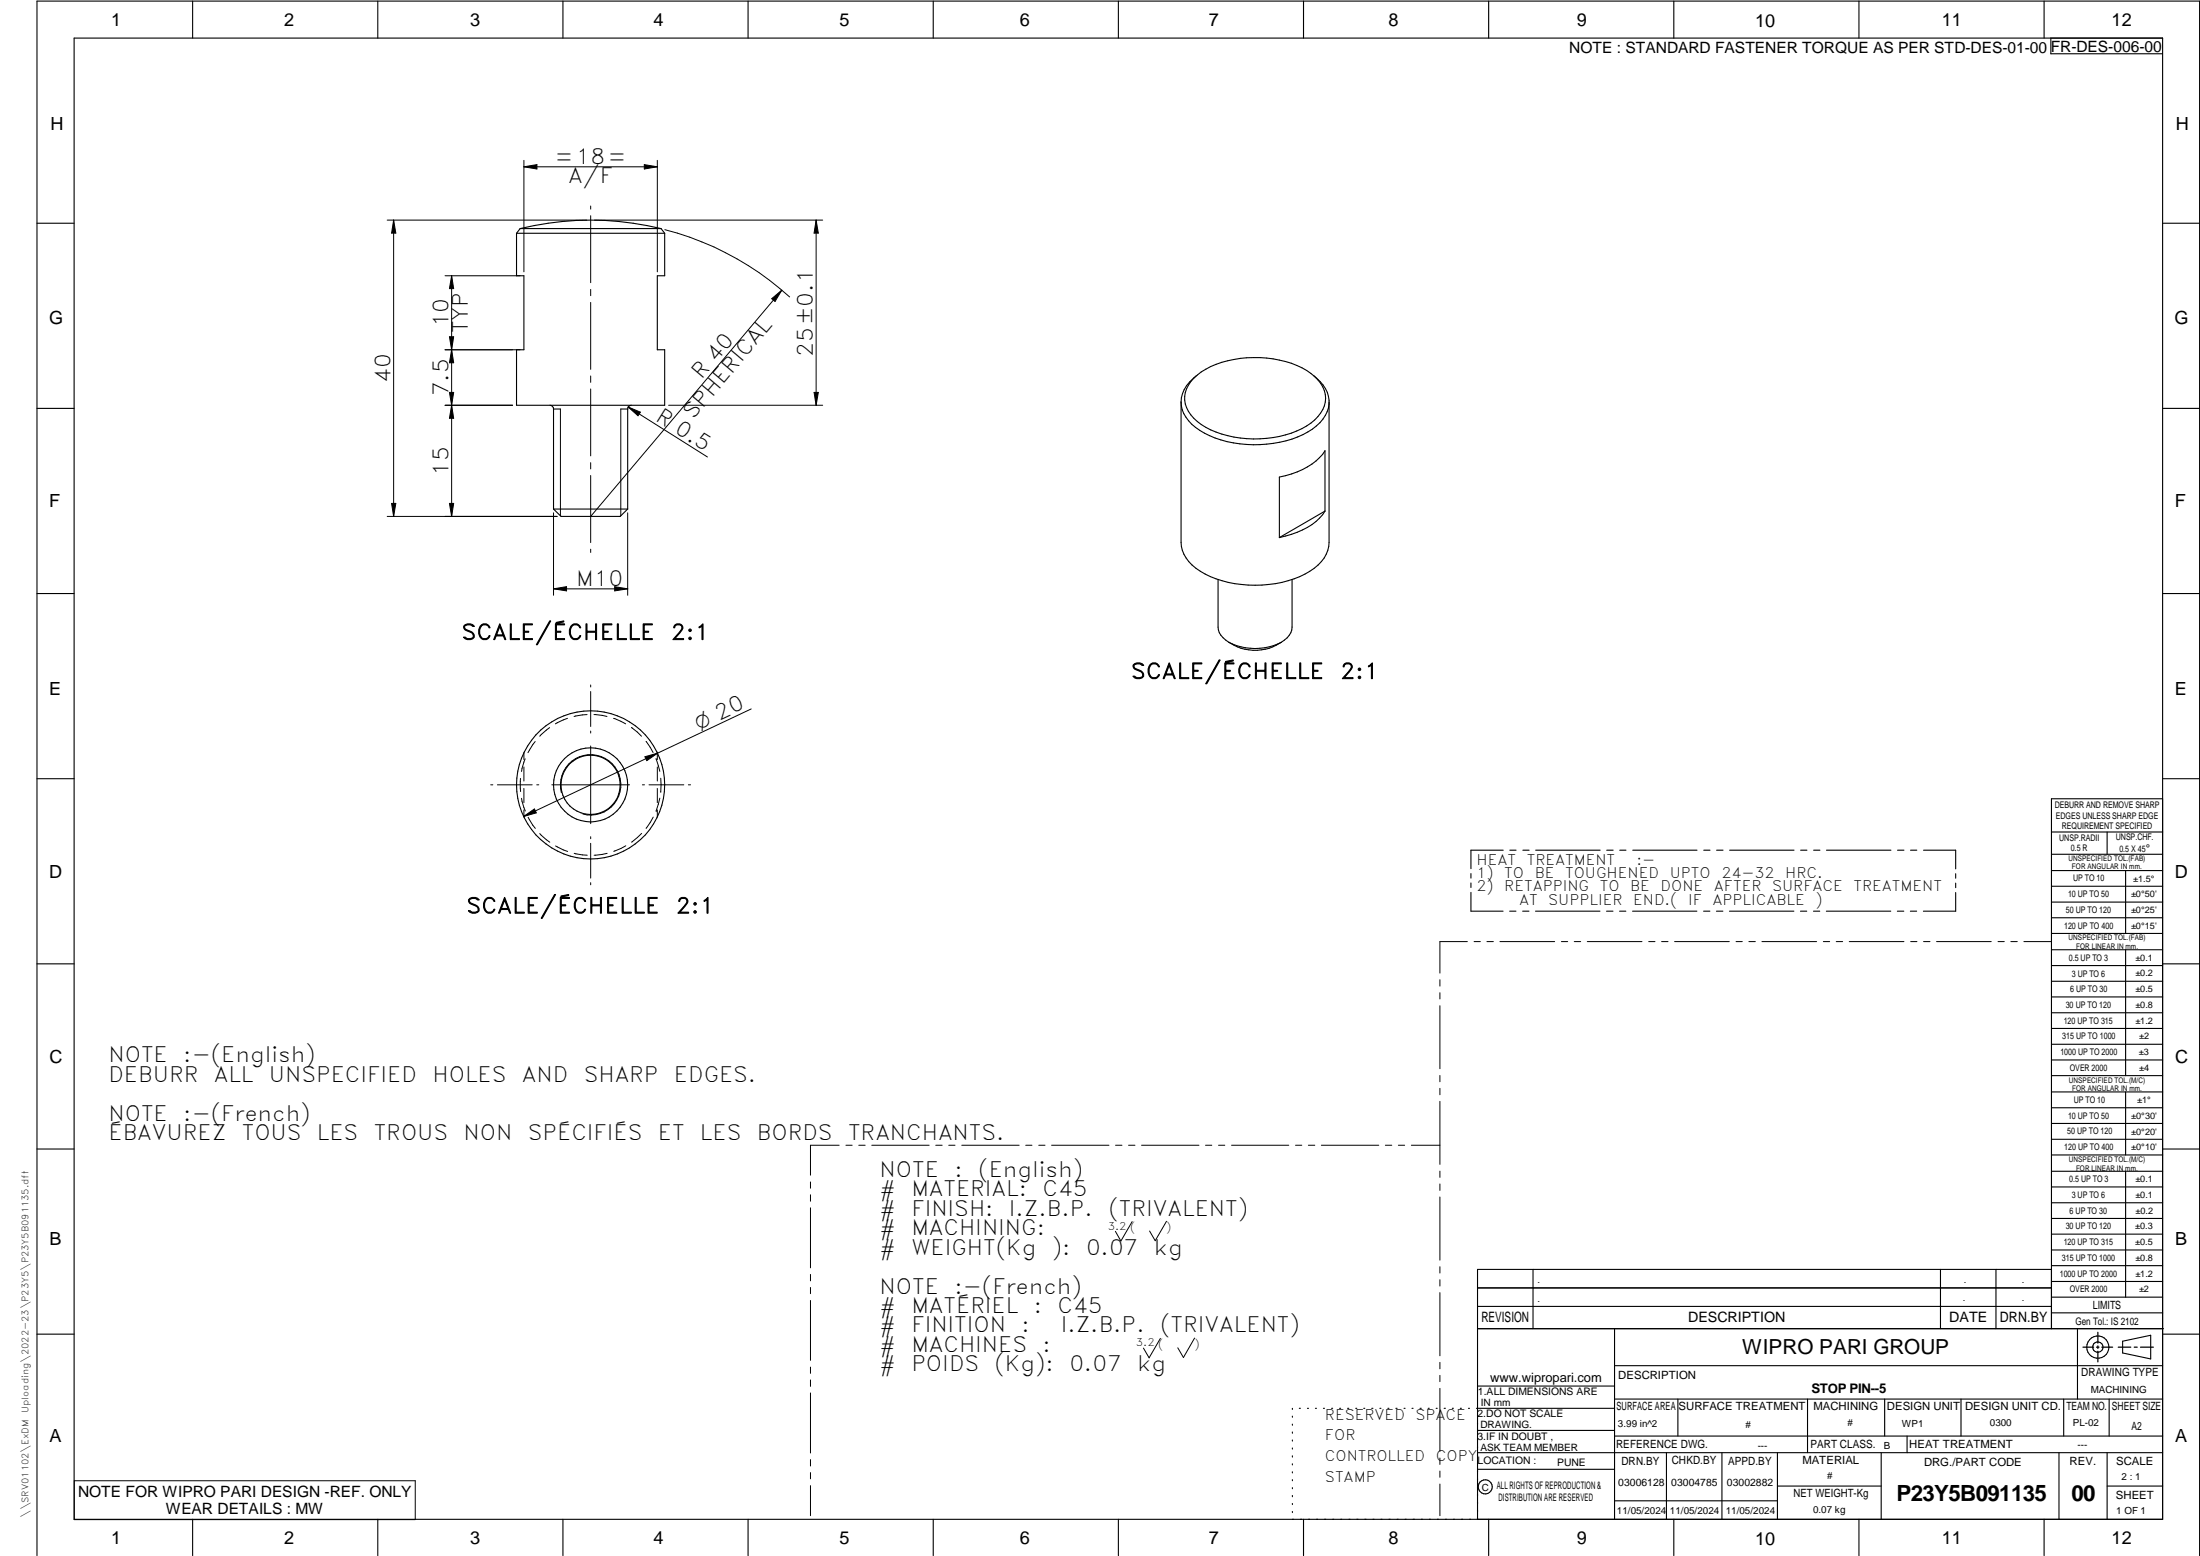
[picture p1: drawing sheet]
<svg xmlns="http://www.w3.org/2000/svg" width="594mm" height="420mm" viewBox="0 0 594 420" stroke-linecap="round" stroke-linejoin="round" font-family="sans-serif">
<g fill="none" stroke="#000" stroke-width=".3">
<path d="M20 10.3h564v400h-564zM52 .3v10M102 .3v10M152 .3v10M202 .3v10M252 .3v10M302 .3v10M352 .3v10M402 .3v10M452 .3v10M502 .3v10M552 .3v10"/>
<path d="M553.8 10.3v4.2h30.2M10 60.3h10M139.5 63h40M139.5 63v11.5h2v19.9h-2v15h40v-15h-2v-19.9h2v-11.5M140.5 61.7l-1 1.3M140.5 61.7h38M178.5 61.7a80.3 80.3 0 0 0-38 0M178.5 61.7l1 1.3M584 60.3h10M10 110.3h10M148.5 109.4a1.01 1.01 0 0 1 1 1M149.5 110.4v27.1"/>
<path d="M149.5 110.4h1.8M167.6 110.4h1.9M169.5 110.4v27.1M170.5 109.4a1.01 1.01 0 0 0-1 1M318.9 108.5a9.6 9.6 0 0 0 5.1 7.7 31.1 31.1 0 0 0 24.9 2.4 15 15 0 0 0 9.5-7.4l.5-2.1M322.4 102.1a22.7 22.7 0 0 1 14.3-5.5 27.7 27.7 0 0 1 17.3 4.2 7.9 7.9 0 0 1 3.6 8.8 12.4 12.4 0 0 1-7.4 6.8 29.5 29.5 0 0 1-25.8-1.8 8.4 8.4 0 0 1-4.3-8.6 9.3 9.3 0 0 1 2.3-3.9zM323.1 101.4a9.4 9.4 0 0 0-4.2 7.1M354.7 101.4a9.8 9.8 0 0 1 4.2 6.7v38.4a9.4 9.4 0 0 1-5.2 7.8 30.9 30.9 0 0 1-29.6 0 9.7 9.7 0 0 1-5.2-7.8v-38M584 110.3h10M149.5 137.5h20M149.5 137.5l2 1.9h16l2-1.9M357.8 138a15.7 15.7 0 0 1-9 6.3l-3.3 .9"/>
<path d="M357.8 138v-16.3a18.5 18.5 0 0 1-12.3 7.1v16.4M357.8 138l-12.3 7.2M328.9 156.5v12.8a5.1 5.1 0 0 0 2.9 4.1M348.9 156.5v12.8a5.1 5.1 0 0 1-2.9 4.1M10 160.3h10M331.8 173.4a15.6 15.6 0 0 0 14.2 0M346 173.4a12.6 12.6 0 0 1-14.2 0M584 160.3h10M10 210.3h10M584 215.7h-30v143.1M584 210.3h10M397.2 235.9v1.2"/>
<path d="M397.2 238.4v1.2M405.9 229.6h-8.7v5M407.7 229.6h1.7M411.2 229.6h1.7M414.7 229.6h17.4M433.9 229.6h1.7M437.4 229.6h1.7M440.9 229.6h17.4M460.1 229.6h1.7M463.5 229.6h1.8M467.1 229.6h17.4M486.2 229.6h1.7"/>
<path d="M489.7 229.6h1.7M493.2 229.6h17.4M512.4 229.6h1.7M515.9 229.6h1.7M519.4 229.6h8.7v5M528.1 235.9v1.3M528.1 238.5v1.2M554 224.7h30M554 230.7h30M554 235.1h30M554 239.3h30M569 224.7v6"/>
<path d="M574 235.1v17M397.2 241v5h8.7M407.7 246h1.7M411.2 246h1.7M414.6 246h17.4M433.8 246h1.8M437.3 246h1.7M440.9 246h17.3M460 246h1.7M463.5 246h1.7M467 246h17.4M486.2 246h1.7"/>
<path d="M489.7 246h1.7M493.2 246h17.4M512.4 246h1.7M515.9 246h1.7M528.1 241v5h-8.7M554 243.6h30M554 247.8h30M554 252.1h30M554 256.5h30M574 256.5v33.9M10 260.3h10M554 260.7h30"/>
<path d="M554 265h30M554 269.2h30M554 273.5h30M554 277.7h30M584 260.3h10M554 282h30M554 286.2h30M554 290.4h30M554 294.9h30M554 299.1h30M574 294.9v17M10 310.3h10"/>
<path d="M554 303.4h30M554 307.6h30M554 311.9h30M554 316.3h30M574 316.3v34M584 310.3h10M554 320.5h30M554 324.8h30M554 329h30M554 333.2h30M554 337.5h30M399 358.8h185.2"/>
<path d="M399 352.8h155M399 347.8h155M414 342.8v16M436 358.8v51.5M524 342.8v16M539 342.8v16M554 341.8h30M554 346h30M554 350.3h30M554 354.5h30M554 342.8h-155v67.5M561 358.8v19"/>
<path d="M10 360.3h10M399 374.3h37M436 377.8h148M453.1 377.8v10M488.1 377.8v14.5M508.9 377.8v10M529.5 377.8v10M557.3 377.8v10M569.5 377.8v10M573.2 362.2l7.6-1.6v6.3l-7.6-1.6zM584 368.8h-148M584 360.3h10"/>
<path d="M349 380.3v.3M349 382.4v.3M349 384.6v.3M349 386.7v.3M349 388.8v.3M349 391v.3M349 393.1v.3M349 395.3v.3M349 397.4v.3M349 399.5v.3M350.9 380.3h.2M353.1 380.3h.2"/>
<path d="M355.2 380.3h.3M357.4 380.3h.3M359.6 380.3h.3M361.7 380.3h.3M363.9 380.3h.3M366.1 380.3h.3M368.3 380.3h.2M370.4 380.3h.3M372.6 380.3h.3M374.8 380.3h.3M376.9 380.3h.4M379.1 380.3h.3"/>
<path d="M381.3 380.3h.3M383.4 380.3h.4M385.6 380.3h.3M387.8 380.3h.3M390 380.3h.3M392.2 380.3h.3M394.3 380.3h.3M396.5 380.3h.3M398.7 380.3h37.3M399 396.7h37M399 392.3h185M399 386.2h37"/>
<path d="M436 387.8h148M450 392.3v18M465 392.3v18M480 392.3v18M508 392.3v18M515 387.8v4.5M556 392.3v18M569 392.3v18M52 410.3v9.7M102 410.3v9.7M152 410.3v9.7M202 410.3v9.7"/>
<path d="M252 410.3v9.7M302 410.3v9.7M349 401.7v.3M349 403.8v.4M349 406v.3M349 408.1v.3M352 410.3v9.7M402 410.3v9.7M436 405.3h44M452 410.3v9.7M480 401.3h28M502 410.3v9.7"/>
<path d="M552 410.3v9.7M569 401.3h15M10 420v-419.7h584v419.7"/>
<circle cx="159.5" cy="211.9" r="8"/>
<circle cx="159.5" cy="211.9" r="10"/>
<circle cx="159.5" cy="211.9" r="20"/>
<circle cx="566.5" cy="363.7" r="1.39"/>
<circle cx="566.5" cy="363.8" r="3"/>
<circle cx="401.1" cy="401.5" r="1.9"/>
</g>
<g fill="none" stroke="#000" stroke-width=".27">
<path d="M104.6 59.4h53.8M106.3 59.4v80M106.3 59.4l.6 3.5h-1.2zM141.5 43.3v30.1M141.5 45l3.5-.6v1.2zM141.5 45h36M159.5 55.6v.9M159.5 58.3v18M160.5 59.4h61.7M174 44.4l3.5 .6-3.5 .6zM177.5 43.3v30.1M220.4 59.4l.6 3.5h-1.2z"/>
<path d="M220.4 59.4v50M120.2 74.5h20.3M122 74.5v64.9M122 74.5l.5 3.4h-1.1zM159.5 78.1v1.7M179.5 62a80.3 80.3 0 0 1 33.7 18.2M211.1 78.4l-51.6 61M120.2 94.4h20.3M121.4 90.9h1.1l-.5 3.5zM122 94.4l.5 3.6h-1.1zM159.5 81.7v18M208.4 80.6l2.7-2.2-1.8 3z"/>
<path d="M120.2 109.4h18.2M121.4 106h1.1l-.5 3.4zM122 109.4l.5 3.5h-1.1zM151.3 110.4v28.9M159.5 101.5v1.8M159.5 105v18.1M167.6 110.4v28.9M169.6 109.9l21.4 13.5M169.6 109.9l3.3 1.4-.6 1zM180.5 109.4h41.7M219.8 106h1.2l-.6 3.4zM104.6 139.4h45.8"/>
<path d="M105.7 135.9h1.2l-.6 3.5zM121.4 135.9h1.1l-.5 3.5zM149.5 138.5v22.2M159.5 124.9v1.7M159.5 128.4v18.1M169.5 138.5v22.2M149.5 159h20M149.5 159l3.5-.6v1.2zM159.5 148.3v.9M166 158.4l3.5 .6-3.5 .6zM148.4 196.5l-2.7 2.3M153.2 194l-3.2 1.5"/>
<path d="M158.5 193l-3.5 .5M159.5 185v.5M159.5 186.7v9.5M159.5 197.4v.6M160.4 193l3.5 .5M165.7 194l3.2 1.5M170.5 196.4l2.7 2.4M202.9 191.4l-61.5 29.1M132.5 211.9h.6M134.3 211.9h9.4M140.5 210.2l.1 3.5M140.8 215.6l1.1 3.4"/>
<path d="M141.5 203.2v1.9M141.5 207.1v3.8M141.5 212.9v3.8M141.5 218.7v1.9M141.8 204.9l-1 3.4M144.5 200.2l-1.9 3M144.9 211.9h.6M149 211.9h21M151.6 214a8.2 8.2 0 0 1 7.1-10.2 8.2 8.2 0 0 1 8.9 8.8 8.2 8.2 0 0 1-10.2 7.2M159.5 201.4v21M173.5 211.9h.5M174.2 204.3l3.4-.9-2.9 2z"/>
<path d="M174.4 200.2l2 3M175.3 211.9h9.4M177.2 204.9l1 3.4M177.2 218.9h.1M177.5 203.2v1.9M177.5 207.1v3.8M177.5 212.9v3.8M177.5 218.7v1.9M178.2 215.5l-1 3.4M178.4 213.7h.1M178.4 210.1v3.6M185.9 211.9h.6"/>
<path d="M141.4 220.5l2.9-2.1 .5 1.1zM142.6 220.7l2 3M145.7 225.1l2.8 2.3M150 228.4l3.3 1.5M155.1 230.4l3.5 .5M159.5 225.9v.6M159.5 227.7v9.4M159.5 238.3v.6M164 230.4l-3.6 .5M169 228.4l-3.3 1.5M173.3 225l-2.7 2.4M176.4 220.6l-2 3"/>
<path d="M396.2 254.3h-7.4v8.5M398.1 254.3h1.6M401.5 254.3h1.8M405 254.3h14.8M421.6 254.3h1.7M425.1 254.3h1.7M428.6 254.3h14.8M445.2 254.3h1.7M448.7 254.3h1.7M452.2 254.3h14.8M468.8 254.3h1.7M472.3 254.3h1.7"/>
<path d="M475.8 254.3h14.8M492.4 254.3h1.7M495.8 254.3h1.8M499.4 254.3h14.7M516 254.3h1.6M519.4 254.3h1.8M522.9 254.3h14.8M539.5 254.3h1.7M543 254.3h1.7M546.5 254.3h7.4M388.8 264.5v1.8M388.8 268.1v1.6"/>
<path d="M388.8 271.6v17M388.8 290.4v1.7M388.8 293.9v1.7M388.8 297.4v17M218.9 319.2v1.6M226.6 309.2h-7.7v8.1M228.4 309.2h1.7M231.9 309.2h1.7M235.4 309.2h15.5M252.7 309.2h1.7M256.2 309.2h1.7M259.7 309.2h15.5"/>
<path d="M277 309.2h1.7M280.5 309.2h1.7M284 309.2h15.5M301.2 309.2h1.8M304.8 309.2h1.7M308.3 309.2h15.5M325.5 309.2h1.7M329.1 309.2h1.6M332.6 309.2h15.4M349.8 309.2h1.7M353.3 309.2h1.7M356.8 309.2h15.5"/>
<path d="M374.1 309.2h1.7M377.6 309.2h1.7M381.1 309.2h7.7M388.8 316.2v1.7M388.8 319.7v1.7M218.9 322.6v1.8M218.9 326.1v16.2M305.7 329.9l-3 5.2-1.5-2.6M315 329.8l-3.1 5.2-1.5-2.6M388.8 323.2v17.1M218.9 344.1v1.8M218.9 347.6v1.7"/>
<path d="M218.9 351.2v16.1M388.8 342.1v1.6M388.8 345.6v1.7M388.8 349v17.1M218.9 369.1v1.7M218.9 372.6v1.8M218.9 376.1v16.2M313.3 361.4l-3 5.2-1.5-2.6M322.6 361.3l-3 5.3-1.6-2.7M388.8 367.9v1.7M388.8 371.4v1.7M388.8 374.9v17"/>
<path d="M20.1 399.8h92v10.5h-92zM218.9 394.1v1.8M218.9 397.6v1.7M388.8 393.7v1.7M388.8 397.2v1.7M218.9 401.2v8.1M388.8 400.7v8.6"/>
</g>
<path d="M566.5 359.7v3M562.5 363.8h2.9M566.1 363.8h.7M566.5 363.4v.7M566.5 364.9v2.8M567.6 363.8h2.9M572 363.8h3.4M576.3 363.8h.8M578 363.8h3.5" fill="none" stroke="#000" stroke-width=".34"/>
<g fill="#000">
<path d="M141.5 45l3.5-.6v1.2zM174 44.4l3.5 .6-3.5 .6zM106.3 59.4l.6 3.5h-1.2zM122 74.5l.5 3.4h-1.1zM220.4 59.4l.6 3.5h-1.2zM122 94.4l.5 3.6h-1.1zM121.4 90.9h1.1l-.5 3.5zM208.4 80.6l2.7-2.2-1.8 3zM121.4 106h1.1l-.5 3.4zM122 109.4l.5 3.5h-1.1zM169.6 109.9l3.3 1.4-.6 1zM219.8 106h1.2l-.6 3.4z"/>
<path d="M105.7 135.9h1.2l-.6 3.5zM121.4 135.9h1.1l-.5 3.5zM149.5 159l3.5-.6v1.2zM166 158.4l3.5 .6-3.5 .6zM141.4 220.5l2.9-2.1 .5 1.1zM174.2 204.3l3.4-.9-2.9 2z"/>
</g>
<g font-size="6">
<text x="512.1" y="405.2">P23Y5B091135</text>
<text x="559.4" y="405.2">00</text>
</g>
<g font-size="5.7">
<text x="149.9" y="44.2">=18=</text>
<text x="153.4" y="49.4">A/F</text>
<text x="121.1" y="88.4" transform="rotate(-90 121.1 88.4)">10</text>
<text x="126.3" y="90" transform="rotate(-90 126.3 90)">TYP</text>
<text x="219.5" y="96.3" transform="rotate(-90 219.5 96.3)">25±0.1</text>
<text x="105.4" y="103.4" transform="rotate(-90 105.4 103.4)">40</text>
<text x="121.1" y="107" transform="rotate(-90 121.1 107)">7.5</text>
<text x="189.4" y="102.6" transform="rotate(-50 189.4 102.6)">R 40</text>
<text x="176.8" y="113.4" transform="rotate(32 176.8 113.4)">R 0.5</text>
<text x="187.1" y="113.5" transform="rotate(-50 187.1 113.5)">SPHERICAL</text>
<text x="121.1" y="128.4" transform="rotate(-90 121.1 128.4)">15</text>
<text x="155.6" y="158.1">M10</text>
<text x="124.6" y="172.7">SCALE/ÉCHELLE</text>
<text x="181.2" y="172.7">2:1</text>
<text x="305.4" y="183.3">SCALE/ÉCHELLE</text>
<text x="361.9" y="183.3">2:1</text>
<text x="125.9" y="246.6">SCALE/ÉCHELLE</text>
<text x="182.5" y="246.6">2:1</text>
<text x="29.3" y="286.9">NOTE</text>
<text x="49.5" y="286.9">:-(English)</text>
<text x="29.3" y="292.1">DEBURR</text>
<text x="57.7" y="292.1">ALL</text>
<text x="72.6" y="292.1">UNSPECIFIED</text>
<text x="116.8" y="292.1">HOLES</text>
<text x="140.9" y="292.1">AND</text>
<text x="157.6" y="292.1">SHARP</text>
<text x="182" y="292.1">EDGES.</text>
<text x="29.3" y="302.6">NOTE</text>
<text x="49.5" y="302.6">:-(French)</text>
<text x="29.3" y="307.8">ÉBAVUREZ</text>
<text x="65.3" y="307.8">TOUS</text>
<text x="85.6" y="307.8">LES</text>
<text x="100.9" y="307.8">TROUS</text>
<text x="125.2" y="307.8">NON</text>
<text x="142.6" y="307.8">SPÉCIFIÉS</text>
<text x="177.6" y="307.8">ET</text>
<text x="189" y="307.8">LES</text>
<text x="204.4" y="307.8">BORDS</text>
<text x="229" y="307.8">TRANCHANTS.</text>
<text x="237.5" y="317.8">NOTE</text>
<text x="257.7" y="317.8">:</text>
<text x="264.1" y="317.8">(English)</text>
<text x="237.5" y="323">#</text>
<text x="246.1" y="323">MATERIAL:</text>
<text x="281.5" y="323">C45</text>
<text x="237.5" y="328.3">#</text>
<text x="246.1" y="328.3">FINISH:</text>
<text x="272.4" y="328.3">I.Z.B.P.</text>
<text x="299.3" y="328.3">(TRIVALENT)</text>
<text x="237.5" y="333.5">#</text>
<text x="246.1" y="333.5">MACHINING:</text>
<text x="237.5" y="338.8">#</text>
<text x="246.1" y="338.8">WEIGHT(Kg</text>
<text x="284" y="338.8">):</text>
<text x="293.3" y="338.8">0.07</text>
<text x="311.6" y="338.8">kg</text>
<text x="237.5" y="349.3">NOTE</text>
<text x="257.7" y="349.3">:-(French)</text>
<text x="237.5" y="354.5">#</text>
<text x="237.5" y="359.8">#</text>
<text x="246.1" y="354.5">MATÉRIEL</text>
<text x="246.1" y="359.8">FINITION</text>
<text x="275.8" y="359.8">:</text>
<text x="279.2" y="354.5">:</text>
<text x="285.6" y="354.5">C45</text>
<text x="286.4" y="359.8">I.Z.B.P.</text>
<text x="313.3" y="359.8">(TRIVALENT)</text>
<text x="237.5" y="365">#</text>
<text x="246.1" y="365">MACHINES</text>
<text x="281.5" y="365">:</text>
<text x="237.5" y="370.3">#</text>
<text x="246.1" y="370.3">POIDS</text>
<text x="268.5" y="370.3">(Kg):</text>
<text x="288.8" y="370.3">0.07</text>
<text x="307.1" y="370.3">kg</text>
</g>
<text font-size="5.6" x="470.5" y="365.5">WIPRO PARI GROUP</text>
<text font-size="5.4" x="188.7" y="197.1" transform="rotate(-25 188.7 197.1)">O 20</text>
<g font-size="4.9">
<text x="30" y="6.9">1</text>
<text x="76.7" y="6.9">2</text>
<text x="127" y="6.9">3</text>
<text x="176.5" y="6.9">4</text>
<text x="226.7" y="6.9">5</text>
<text x="275.4" y="6.9">6</text>
<text x="326.4" y="6.9">7</text>
<text x="375" y="6.9">8</text>
<text x="425.8" y="6.9">9</text>
<text x="473.9" y="7.3">10</text>
<text x="524.3" y="6.9">11</text>
<text x="570.2" y="6.9">12</text>
<text x="13.6" y="35.1">H</text>
<text x="587.6" y="35.1">H</text>
<text x="13.2" y="87.5">G</text>
<text x="587.2" y="87.5">G</text>
<text x="13.2" y="137">F</text>
<text x="587.2" y="137">F</text>
<text x="13.2" y="187.6">E</text>
<text x="587.2" y="187.6">E</text>
<text x="13.2" y="237">D</text>
<text x="587.2" y="237">D</text>
<text x="13.4" y="287.1">C</text>
<text x="587.4" y="287.1">C</text>
<text x="13.4" y="336.2">B</text>
<text x="587.4" y="336.2">B</text>
<text x="13.4" y="389.3">A</text>
<text x="587.4" y="389.3">A</text>
<text x="30" y="416.9">1</text>
<text x="76.7" y="416.9">2</text>
<text x="127" y="416.9">3</text>
<text x="176.5" y="416.9">4</text>
<text x="226.7" y="416.9">5</text>
<text x="275.4" y="416.9">6</text>
<text x="326.4" y="416.9">7</text>
<text x="375" y="416.9">8</text>
<text x="425.8" y="416.9">9</text>
<text x="473.9" y="417.3">10</text>
<text x="524.3" y="416.9">11</text>
<text x="570.2" y="416.9">12</text>
</g>
<g font-size="4.2">
<text x="423.7" y="14.3">NOTE : STANDARD FASTENER TORQUE AS PER STD-DES-01-00</text>
<text x="553.8" y="14">FR-DES-006-00</text>
<text x="21.1" y="404.3">NOTE FOR WIPRO PARI DESIGN -REF. ONLY</text>
<text x="44.8" y="408.8">WEAR DETAILS : MW</text>
</g>
<g font-size="3.9">
<text x="398.7" y="233.5">HEAT</text>
<text x="412.3" y="233.5">TREATMENT</text>
<text x="441.9" y="233.5">:-</text>
<text x="398.7" y="237.1">1)</text>
<text x="406.2" y="237.1">TO</text>
<text x="414.4" y="237.1">BE</text>
<text x="422.6" y="237.1">TOUGHENED</text>
<text x="450.9" y="237.1">UPTO</text>
<text x="464.8" y="237.1">24-32</text>
<text x="482.1" y="237.1">HRC.</text>
<text x="398.7" y="240.7">2)</text>
<text x="406.2" y="240.7">RETAPPING</text>
<text x="410.2" y="244.3">AT</text>
<text x="418.1" y="244.3">SUPPLIER</text>
<text x="432" y="240.7">TO</text>
<text x="440.2" y="240.7">BE</text>
<text x="441" y="244.3">END.(</text>
<text x="448.4" y="240.7">DONE</text>
<text x="455.9" y="244.3">IF</text>
<text x="462.4" y="244.3">APPLICABLE</text>
<text x="462.8" y="240.7">AFTER</text>
<text x="478.5" y="240.7">SURFACE</text>
<text x="490.2" y="244.3">)</text>
<text x="500.5" y="240.7">TREATMENT</text>
<text x="400" y="357.1">REVISION</text>
<text x="455.9" y="357.1">DESCRIPTION</text>
<text x="526.4" y="357.1">DATE</text>
<text x="540" y="357.1">DRN.BY</text>
<text x="357.8" y="383.3">RESERVED</text>
<text x="382.3" y="383.3">SPACE</text>
<text x="357.8" y="388.9">FOR</text>
<text x="357.8" y="394.5">CONTROLLED</text>
<text x="387.8" y="394.5">COPY</text>
<text x="357.8" y="400">STAMP</text>
</g>
<text font-size="3.6" x="489.2" y="376.1">STOP PIN--5</text>
<text font-size="3.5" x="402.4" y="373.3">www.wipropari.com</text>
<g font-size="3.1">
<text x="565.1" y="353.5">LIMITS</text>
<text x="562" y="371.7">DRAWING TYPE</text>
<text x="437" y="372.3">DESCRIPTION</text>
<text x="436.5" y="380.8">SURFACE AREA</text>
<text x="453.3" y="380.8">SURFACE TREATMENT</text>
<text x="489.7" y="380.8">MACHINING</text>
<text x="509.5" y="380.8">DESIGN UNIT</text>
<text x="530.6" y="380.8">DESIGN UNIT CD.</text>
<text x="558" y="380.6">TEAM NO.</text>
<text x="570.3" y="380.7">SHEET SIZE</text>
<text x="575.6" y="386.1">A2</text>
<text x="436.4" y="391.1">REFERENCE DWG.</text>
<text x="437.8" y="395.5">DRN.BY</text>
<text x="451.4" y="395.4">CHKD.BY</text>
<text x="466.6" y="395.5">APPD.BY</text>
<text x="486.7" y="395.4">MATERIAL</text>
<text x="488.9" y="390.9">PART CLASS.</text>
<text x="515.6" y="390.9">HEAT TREATMENT</text>
<text x="519.6" y="395.9">DRG./PART CODE</text>
<text x="558.9" y="395.5">REV.</text>
<text x="571.4" y="395.6">SCALE</text>
<text x="484.3" y="404.2">NET WEIGHT-Kg</text>
<text x="571.4" y="404.7">SHEET</text>
</g>
<text font-size="3" x="579.5" y="230.1">°</text>
<g font-size="2.8">
<text x="299.1" y="332.1">3.2 (</text>
<text x="315" y="332.5">)</text>
<text x="560.4" y="357.7">Gen Tol.: IS 2102</text>
<text x="306.7" y="363.6">3.2 (</text>
<text x="322.5" y="364">)</text>
<text x="399.1" y="376.6">1.ALL DIMENSIONS ARE</text>
<text x="399" y="382.7">2.DO NOT SCALE</text>
<text x="399" y="388.7">3.IF IN DOUBT ,</text>
<text x="399" y="395.4">LOCATION :</text>
<text x="420.5" y="396">PUNE</text>
<text x="404.2" y="402">ALL RIGHTS OF REPRODUCTION &amp;</text>
<text x="437" y="401.2">03006128</text>
<text x="451.3" y="401.2">03004785</text>
<text x="466.3" y="401.2">03002882</text>
<text x="404.7" y="405.4">DISTRIBUTION ARE RESERVED</text>
</g>
<g font-size="2.7">
<text x="564.6" y="376.2">MACHINING</text>
<text x="399.9" y="379.7">IN mm</text>
<text x="399.7" y="385.7">DRAWING.</text>
<text x="436.9" y="385.4">3.99 in^2</text>
<text x="471.4" y="385.5">#</text>
<text x="498.9" y="385">#</text>
<text x="513.6" y="385.3">WP1</text>
<text x="537.3" y="385.1">0300</text>
<text x="559.7" y="385.1">PL-02</text>
<text x="399.7" y="391.8">ASK TEAM MEMBER</text>
<text x="474.6" y="391.2">---</text>
<text x="508.7" y="391.2">B</text>
<text x="561" y="391.1">---</text>
<text x="493.4" y="399.5">#</text>
<text x="572.8" y="399.7">2 : 1</text>
<text x="400.1" y="402.5">C</text>
<text x="436.6" y="408.7">11/05/2024</text>
<text x="450.9" y="408.8">11/05/2024</text>
<text x="466" y="408.9">11/05/2024</text>
<text x="489.6" y="408.5">0.07 kg</text>
<text x="571.4" y="408.7">1 OF 1</text>
</g>
<g font-size="2.5">
<text x="554.9" y="218.3">DEBURR AND REMOVE SHARP</text>
<text x="555.2" y="221">EDGES UNLESS SHARP EDGE</text>
<text x="556.1" y="227.1">UNSP.RADII</text>
<text x="556.8" y="223.8">REQUIREMENT SPECIFIED</text>
<text x="571.4" y="226.9">UNSP.CHF.</text>
<text x="559.2" y="229.9">0.5 R</text>
<text x="572.3" y="230.1">0.5 X 45</text>
<text x="559.8" y="238">UP TO 10</text>
<text x="576.1" y="238.1">±1.5°</text>
<text x="558.5" y="242.2">10 UP TO 50</text>
<text x="575.5" y="242.3">±0°50'</text>
<text x="557.4" y="250.7">120 UP TO 400</text>
<text x="557.9" y="246.5">50 UP TO 120</text>
<text x="575.5" y="250.7">±0°15'</text>
<text x="575.5" y="246.5">±0°25'</text>
<text x="558.7" y="259.4">0.5 UP TO 3</text>
<text x="559.5" y="263.7">3 UP TO 6</text>
<text x="576.6" y="263.6">±0.2</text>
<text x="576.6" y="259.4">±0.1</text>
<text x="559" y="267.9">6 UP TO 30</text>
<text x="576.6" y="267.9">±0.5</text>
<text x="557.8" y="272.2">30 UP TO 120</text>
<text x="576.6" y="272.2">±0.8</text>
<text x="556.9" y="280.7">315 UP TO 1000</text>
<text x="557.3" y="276.4">120 UP TO 315</text>
<text x="576.6" y="276.4">±1.2</text>
<text x="577.7" y="280.7">±2</text>
<text x="556.4" y="284.9">1000 UP TO 2000</text>
<text x="577.6" y="284.9">±3</text>
<text x="558.9" y="289.2">OVER 2000</text>
<text x="577.7" y="289.3">±4</text>
<text x="560" y="297.9">UP TO 10</text>
<text x="577.1" y="297.9">±1°</text>
<text x="558.5" y="302.1">10 UP TO 50</text>
<text x="575.5" y="302.1">±0°30'</text>
<text x="557.4" y="310.6">120 UP TO 400</text>
<text x="558.2" y="306.3">50 UP TO 120</text>
<text x="575.5" y="310.6">±0°10'</text>
<text x="575.5" y="306.4">±0°20'</text>
<text x="558.8" y="319.2">0.5 UP TO 3</text>
<text x="559.4" y="323.4">3 UP TO 6</text>
<text x="576.6" y="319.2">±0.1</text>
<text x="576.6" y="323.5">±0.1</text>
<text x="558.9" y="327.7">6 UP TO 30</text>
<text x="576.7" y="327.7">±0.2</text>
<text x="557.8" y="332">30 UP TO 120</text>
<text x="576.6" y="332">±0.3</text>
<text x="556.8" y="340.5">315 UP TO 1000</text>
<text x="557.3" y="336.3">120 UP TO 315</text>
<text x="576.6" y="336.3">±0.5</text>
<text x="576.6" y="340.5">±0.8</text>
<text x="415.2" y="346.4">.</text>
<text x="530.3" y="346.5">.</text>
<text x="545.9" y="346.4">.</text>
<text x="556.2" y="344.7">1000 UP TO 2000</text>
<text x="576.6" y="344.7">±1.2</text>
<text x="415.2" y="351.5">.</text>
<text x="530" y="351.3">.</text>
<text x="545.9" y="351.4">.</text>
<text x="558.9" y="349">OVER 2000</text>
<text x="577.6" y="349">±2</text>
</g>
<g font-size="2.4">
<text x="7.7" y="381.5" transform="rotate(-90 7.7 381.5)">Uploading\2022-23\P23Y5\P23Y5B091135.dft</text>
<text x="7.7" y="409.8" transform="rotate(-90 7.7 409.8)">\\SRV01102\ExDM</text>
</g>
<g font-size="2.1">
<text x="558.5" y="232.4">UNSPECIFIED TOL.(FAB)</text>
<text x="559.5" y="234.7">FOR ANGULAR IN mm.</text>
<text x="558.6" y="253.9">UNSPECIFIED TOL.(FAB)</text>
<text x="560.7" y="256.3">FOR LINEAR IN mm.</text>
<text x="558.7" y="292.3">UNSPECIFIED TOL.(M/C)</text>
<text x="559.6" y="294.7">FOR ANGULAR IN mm.</text>
<text x="558.7" y="313.7">UNSPECIFIED TOL.(M/C)</text>
<text x="560.6" y="316.1">FOR LINEAR IN mm.</text>
</g>
</svg>
